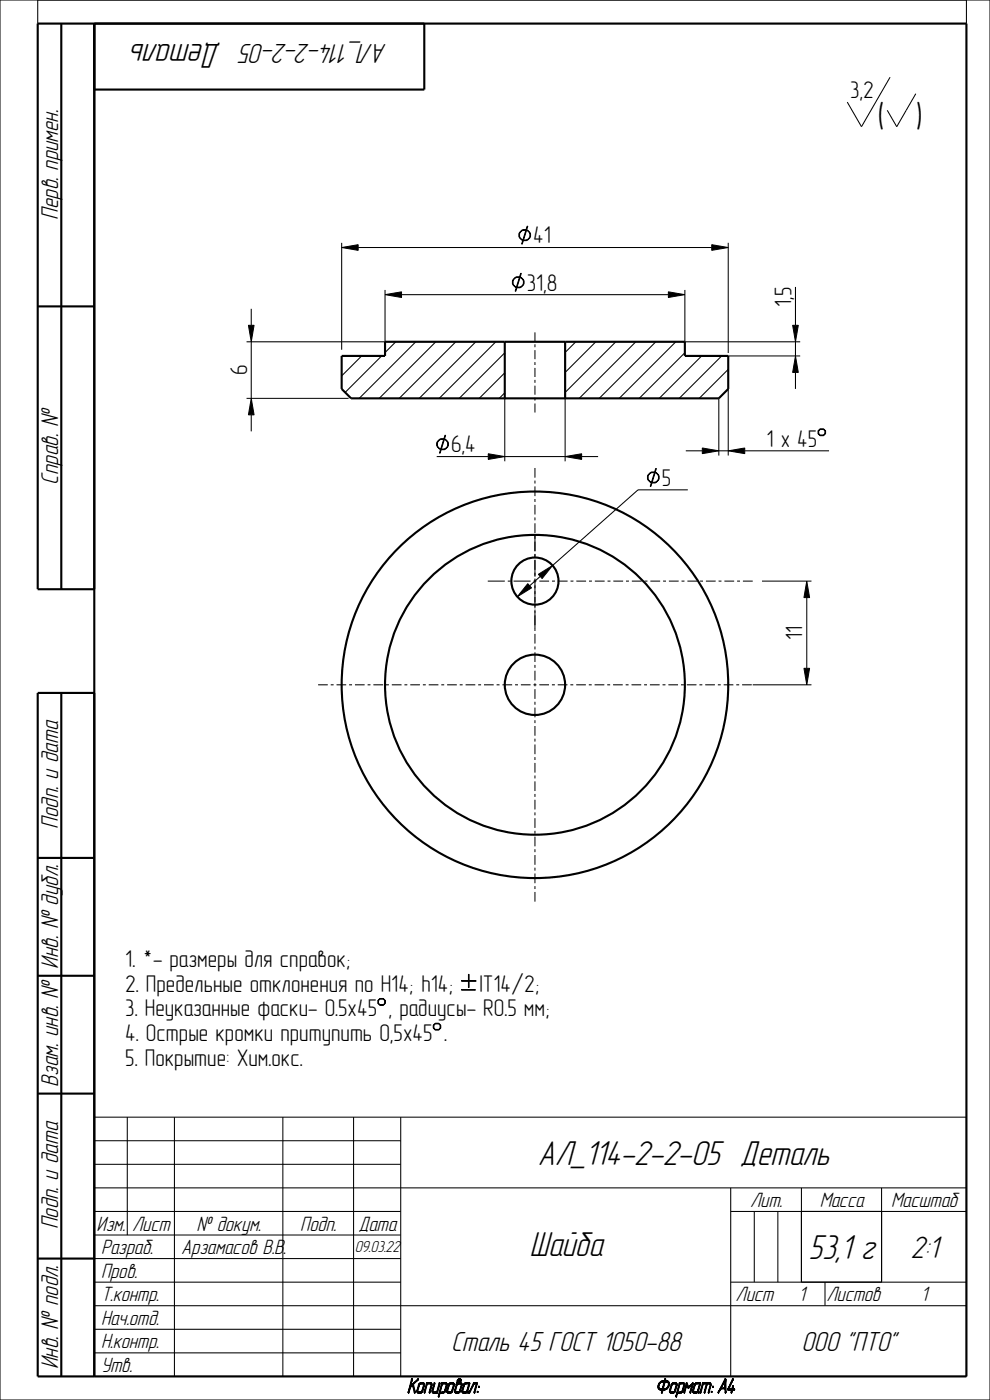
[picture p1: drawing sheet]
<svg xmlns="http://www.w3.org/2000/svg" width="210mm" height="297mm" viewBox="0 0 210 297" stroke-linecap="round" stroke-linejoin="round" font-family="sans-serif">
<g fill="#000">
<path d="M72.5 52.5l3.5-.6v1.2zM110.4 58h.2l-1.2 3.8h-.1zM110.2 49.3a1.24 1.24 0 0 1 1.7-.5 1.24 1.24 0 0 1 .5 1.7l-.4 .4-.3 .2v-.2a1.06 1.06 0 0 0 .7-1 1.06 1.06 0 0 0-.7-1h-.8a1.06 1.06 0 0 0-.7 1 1.06 1.06 0 0 0 .7 1v.2a1.21 1.21 0 0 1-.7-1.8zM110.9 50.9h.8v.2h-.8zM111.8 48h.2l-1.2 3.8h-.2zM151 51.9l3.5 .6-3.5 .6zM52.7 69h1.2l-.6 3.5zM81.7 62.5l3.5-.6v1.2zM108.8 59.3a1.24 1.24 0 0 1 1.7-.5 1.24 1.24 0 0 1 .5 1.7l-.4 .4-.3 .2v-.2a1.06 1.06 0 0 0 .8-1 1.06 1.06 0 0 0-.8-1h-.7a1.06 1.06 0 0 0-.8 1 1.06 1.06 0 0 0 .8 1v.2a1.21 1.21 0 0 1-.8-1.8zM109.6 60.9h.7v.2h-.7zM141.8 61.9l3.5 .6-3.5 .6zM168.1 69h1.2l-.6 3.5z"/>
<path d="M168.7 75.5l.6 3.5h-1.2zM53.3 84.5l.6 3.5h-1.2zM92.8 93.7a1.24 1.24 0 0 1 1.6-.5 1.24 1.24 0 0 1 .6 1.6l-.5 .5-.3 .1v-.1a1.06 1.06 0 0 0 .8-1.1 1.06 1.06 0 0 0-.8-1h-.7a1.06 1.06 0 0 0-.8 1 1.06 1.06 0 0 0 .8 1.1v.1a1.21 1.21 0 0 1-.7-1.7zM93.5 95.3h.7v.1h-.7zM94.4 92.3h.1l-1.1 3.8h-.2zM103.6 96.3l3.5 .6-3.5 .6zM119.9 96.9l3.5-.6v1.2zM139.1 99.4h.1l-1.1 3.8h-.2zM149 95l3.5 .6-3.5 .6zM154.5 95.6l3.5-.6v1.2zM174 91h.7l.4 .4v.6l-.4 .4h-.7l-.5-.4 .5 .3h.7l.3-.3v-.6l-.3-.3h-.7l-.5 .3zM173.5 91.4h.2v.6h-.2z"/>
<path d="M114.2 121.8l3-1.8-2.2 2.7zM137.9 100.3a1.23 1.23 0 0 1 1.5 .1 1.23 1.23 0 0 1 .3 1.5l-.5 .4-.3 .2v-.2a1.06 1.06 0 0 0 .8-1 1.06 1.06 0 0 0-.8-1h-.7a1.06 1.06 0 0 0-.8 1 1.06 1.06 0 0 0 .8 1v.2a1.18 1.18 0 0 1-.9-1 1.18 1.18 0 0 1 .6-1.2zM138.2 102.3h.7v.2h-.7zM112 123.8l.7 .9-3 1.9zM171.1 123.3l.6 3.5h-1.2zM170.5 141.8h1.2l-.6 3.5zM80.6 211.8h.7l.5 .5v.5l-.5 .5h-.7l-.5-.5 .5 .3h.7l.3-.3v-.5l-.3-.3h-.7l-.5 .3zM80.1 212.3h.2v.5h-.2zM92.3 217.1h.8l.4 .4v.6l-.4 .4h-.8l-.4-.4 .4 .3h.8l.3-.3v-.6l-.3-.3h-.8l-.4 .3zM91.9 217.5h.1v.6h-.1zM139.5 294.1l.3-.1v.1zM139.5 294.2l.3-.1v.2z"/>
<path d="M139.5 294.4h.3zM139.6 294l.2-.2v.2zM139.6 294.5h.3zM139.6 293.8l.3-.1zM139.6 294.6h.4zM139.7 293.6l.3-.1zM139.7 294.6h.4zM139.8 293.5l.2-.1zM139.5 294.1h.3zM139.5 294.2l.3 .1-.3 .1zM139.6 294h.2l-.3 .1zM139.6 294.5l.2-.1 .1 .1z"/>
<path d="M139.5 294.4h.3l-.2 .1zM139.6 293.8h.2l-.2 .2zM139.9 293.3h.4zM139.6 293.8l.3-.2zM139.7 293.6h.2l-.3 .2zM139.9 294.8h1.3zM139.8 293.5h.2l-.3 .1zM140 293.2h.5zM139.8 293.5l.3-.2zM139.9 293.3h.2l-.3 .2zM139.8 294.7h.5zM140.2 293.1h1.6z"/>
<path d="M140.1 294.9l.9-.1zM139.8 294.7h.7zM140.6 294.9l-.1 .5h-.2zM140.3 295.5l.2-.1zM140.3 295.5h.2zM140.4 293h1.3zM139.9 293.3l.5-.1zM140.2 294.9l.8-.1zM141.1 293.2l-.4 1.5h-.2zM139.8 294.7h.9zM140.5 292.9h1zM140.3 295.4h.2z"/>
<path d="M140.5 293.2l1.3-.1zM140.4 294.9l.6-.1zM140.4 294.9h.2l-.3 .5zM139.8 294.7h1.1zM140.6 293.2l1.2-.1zM140.6 294.9l.4-.1zM140.8 294.9l.2-.1zM141.2 292.6l-.1 .3h-.2zM140.5 292.9h.6zM140.5 292.9h.4zM140.9 294.7l.6-.1zM141 292.6h.2z"/>
<path d="M141 292.5h.2zM140.8 293.2l1-.1zM140.8 293.2h.3l-.6 1.5zM140.5 292.9h.8zM140.1 294.9l1-.1zM139.9 294.8h1.2zM141.2 294.6l.5-.1zM141 292.6h.2l-.3 .3zM141.1 293.2l.7-.1zM139.8 294.7h1.6zM139.9 294.8l1.5-.1zM141.3 293.2l.5-.1z"/>
<path d="M141.4 293.2l.4-.1 .1 .1zM141.5 294.4l.3-.1-.4 .2zM141.4 294.5l.4-.2zM140.4 293l1.1-.1zM141 294.6h.5zM141.6 294.3l.3-.1-.1 .1zM141.5 293.2h.4zM141.6 293.3h.4zM140.2 293.1l1.5-.1zM141.7 294.1l.2-.1v.2zM141.3 294.5h.4zM141.7 293.3l.3 .1z"/>
<path d="M141.7 294l.3-.2-.1 .2zM141.8 293.4l.2 .1zM141.8 293.8l.2-.1zM140 293.2l1.8-.1zM140 293.2l.2-.1h1.6zM141.8 293.6l.2-.1v.1zM141.8 293.7l.2-.1zM141.6 294.3h.2l-.3 .1zM141.7 294.1l.2 .1-.3 .1zM141.4 293.2h.5zM141.7 294h.2l-.2 .1zM141.8 293.8h.2l-.3 .2z"/>
<path d="M142.6 293.8l-.4 1.3h-.2zM142 295.2h.3zM142 295.3h.4zM141.8 293.4l.2 .1-.2 .1zM141.8 293.6h.2l-.2 .1zM141.8 293.7h.2l-.2 .1zM142 295.4l1.2-.1zM142.1 295.5l1-.1zM142.2 295.5h.8zM142 295.2l.2-.1zM142 295.1h.2l-.2 .1zM142 295.3h.3z"/>
<path d="M142.3 293.8l.3-.1zM142.3 295.5h.6zM142.3 293.7l.4-.1zM142.4 293.6h.3zM142 295.4l.8-.1zM142.5 293.5l1-.1zM142.5 293.5h1.1zM142.3 293.8h.3l-.6 1.3zM142.3 293.7h.3zM142.7 293.4h.8zM142.8 295.5h.1zM142.5 293.6l1.1-.1z"/>
<path d="M142.4 293.6h.4zM142.8 295.3l.4-.1zM142.7 293.4h.6zM142.7 293.4h.2zM142.2 295.5h.7zM143 295.2h.3zM142.1 295.5h.9zM143.1 295.2l.2-.1zM143.6 293.8l-.3 1.3h-.2zM142 295.4h1.1zM142.8 293.6l.8-.1zM143.2 293.6h.4z"/>
<path d="M142.9 295.3l.3-.1zM142.7 293.4h.7zM143.1 295.1h.2zM143.7 295.5l-.2 .8h-.1zM143.4 296.3h.1zM143.3 293.6h.3zM143.4 293.6h.2zM143.4 293.7h.2zM143.4 293.8l.2-.1zM142.6 293.4h.9zM143.4 293.6l.2 .1zM143.4 293.8h.2l-.5 1.3z"/>
<path d="M143.8 295.3h.6l-.7 .2zM143.8 295.3l-.4 1zM144 293.5h1.2zM144 293.5h1.2l-1 .1zM144.1 293.4h1zM144.1 293.4h.8zM144.2 293.6l-.4 1.7-.4 1zM144 293.5l.2 .1-.8 2.7zM143.7 295.5h.9zM144.4 295.5h.2zM143.7 295.5l.8-.2zM144.5 295.3l.4-.1z"/>
<path d="M143.7 295.5l1.1-.2zM144.6 295.2h.3zM144.7 295.2l.2-.1zM145.3 293.8l-.4 1.3h-.2zM143.7 295.5l1-.1zM144.2 293.6l1-.1zM144.9 293.6h.4zM144.7 295.2h.2zM144.1 293.4h.9zM144.7 295.1h.2zM145 293.6h.3zM145 293.7h.3z"/>
<path d="M145 293.8l.3-.1zM145.7 293.8l-.4 1.6h-.2zM145.1 295.4h.2zM145.1 295.5h.2zM145.1 295.5h.1zM145 293.6l.3 .1zM145 293.8h.3l-.6 1.3zM145.1 295.4l.2 .1zM145.6 293.4h.1zM145.5 293.5l.2-.1v.4zM145.7 293.4l.4 .8-.4-.4zM145.5 293.5l.2 .3-.6 1.6z"/>
<path d="M146.1 294.2l.6-.4-.8 .7zM145.9 294.5l.8-.7-.6 .7zM146 294.5h.1zM145.7 293.8l.4 .4-.2 .3zM145.9 294.5h.2zM147.1 293.5l-.8 1.9 .4-1.6zM147.1 293.5l-.5 1.9h-.3zM146.3 295.5l.3-.1zM146.4 295.5h.1zM146.3 295.5h.2zM146.3 295.4h.3zM146.9 293.4h.1z"/>
<path d="M147.5 293.8l-.4 1.3h-.2zM146.9 295.2h.3zM146.9 295.3h.4zM146.1 294.2l1-.8zM146.9 293.4h.1l-.9 .8zM146.1 294.2l1-.7zM147 295.5l.9-.1zM147.1 295.5l.8-.1zM146.9 295.2l.2-.1zM146.9 295.1h.2l-.2 .1zM146.9 295.3h.3zM147.2 293.8l.3-.1z"/>
<path d="M147.2 295.5h.7zM147.2 293.7l.4-.1zM147.3 293.6h.3zM146.9 295.4l.8-.1zM147.4 293.6l1.2-.1zM147.2 293.8h.3l-.6 1.3zM147.2 293.7h.3zM147.5 293.4h1.1zM147.6 293.4h1zM147.7 295.5h.2zM147.3 293.6h.4zM147.7 295.3h.6z"/>
<path d="M146.9 295.4l1.4-.1zM147.6 293.4h.9zM147.6 293.4h.2zM147.8 295.3l.4-.1zM147.8 295.3h.4zM147.1 295.5h.8zM148 295.2h.2zM148.3 293.6l.3-.1-.6 1.6zM148.6 293.5l-.4 1.6h-.2zM146.9 295.4h1.4zM148 295.4h.3zM147 295.5l1-.1z"/>
<path d="M146.9 295.4h1.1zM148.1 295.4h.2zM148.1 295.5l.2-.1zM148.1 295.5h.2zM148 295.2l.2-.1zM148 295.1h.2zM147.9 295.2h.3zM148.2 295.5h.1zM147.7 295.3h.5zM147.7 293.6l.9-.1zM149.2 293.6l-.5 1.8h-.2zM148.5 295.4h.2z"/>
<path d="M148.5 295.5h.2zM147.4 293.5l1.2-.1zM148.5 295.4l.2 .1zM149 293.5h1.8zM149 293.5h1.8l-1.6 .1zM149 293.4h1.7zM149 293.4h1.5zM149 293.5l.2 .1-.7 1.8zM150 293.6l-.4 1.8h-.2zM149.4 295.5l.2-.1zM149.4 295.5h.2zM149.4 295.5h.1z"/>
<path d="M149.4 295.4h.2zM149.2 293.6l1.6-.1zM149.8 293.6l1-.1zM149.8 293.6h.2l-.6 1.8zM150.2 295.5l.2-.1zM150.8 293.8l-.4 1.6h-.2zM150.2 295.5h.2zM150.3 295.5h.1zM150.2 295.4h.2zM150 293.6l.8-.1zM150.5 293.6h.3zM149 293.4h1.6z"/>
<path d="M150.6 293.6l.3 .1zM150.6 293.7h.3zM150.6 293.8l.3-.1zM150.6 293.8h.2l-.6 1.6zM150.8 295.3h.3zM150.9 295.2h.2zM150.9 295.3l.2-.1zM150.9 295.4l.1-.1zM150.9 295.2h.1zM150.9 295.4h.1zM150.8 295.3h.2zM150.9 295.3h.2z"/>
<path d="M151.1 294.2l.2-.1zM151.1 294.2h.2zM151.1 294.3l.2-.1zM151.2 294.1h.1zM151.2 294.3h.1zM151.1 294.3h.2zM152.9 294.7l-.6 .7zM152.9 294.7l-.4 .7h-.2zM152.3 295.5l.2-.1zM152.3 295.5h.2zM152.3 295.4h.2zM153 294.4h.8l-.9 .3z"/>
<path d="M153 294.4l-.7 1zM153.7 292.6h.3zM153.7 293l-.7 1.4-.7 1zM154 292.6l-.2 1.8-.1-1.4zM153.8 292.5h.2zM152.9 294.7l.9-.3v.3zM153.8 295.4h.2zM153.8 295.5h.2zM153.8 292.5h.1zM153.9 295.5h.1zM154 292.6l-1.7 2.8zM153.7 292.6h.3l-1.7 2.8z"/>
<path d="M153.8 295.4l.2 .1zM153.8 294.7l.2 .7h-.2zM154.4 294.7h1.4zM154.3 294.8h1.6zM154.4 294.8h1.4zM154.4 294.9l1.4-.1zM154.4 294.7h.8zM155.4 294.9l-.1 .5h-.2zM155.1 295.5l.2-.1zM155.1 295.5h.2zM155.1 295.5h.1zM155.6 294.1l-.1 .6h-.3z"/>
<path d="M154.4 294.7h1.1zM155.1 295.4h.2zM155.3 292.6h.2zM155.4 292.5h.1zM155.4 294.1h.2zM155.4 294.1l.2-.1zM155.2 294.9l.6-.1zM155.2 294.9h.2l-.3 .5zM155.4 294h.2zM155.4 292.5l.1 .1zM155.5 292.6l-.9 2.1h-.2zM155.5 292.6l-1.1 2.1z"/>
<path d="M155.3 292.6h.2l-1.1 2.1zM155.4 294.1h.2l-.4 .6zM155.4 294.9l.4-.1zM154.3 294.8h1.5z"/>
</g>
<g fill="none" stroke="#000" stroke-width=".21">
<path d="M72.5 52.5l3.5-.6v1.2zM108.8 59.3a1.24 1.24 0 0 1 1.7-.5 1.24 1.24 0 0 1 .5 1.7l-.4 .4-.3 .2v-.2a1.06 1.06 0 0 0 .8-1 1.06 1.06 0 0 0-.8-1h-.7a1.06 1.06 0 0 0-.8 1 1.06 1.06 0 0 0 .8 1v.2a1.21 1.21 0 0 1-.8-1.8zM110.2 49.3a1.24 1.24 0 0 1 1.7-.5 1.24 1.24 0 0 1 .5 1.7l-.4 .4-.3 .2v-.2a1.06 1.06 0 0 0 .7-1 1.06 1.06 0 0 0-.7-1h-.8a1.06 1.06 0 0 0-.7 1 1.06 1.06 0 0 0 .7 1v.2a1.21 1.21 0 0 1-.7-1.8zM110.4 58h.2l-1.2 3.8h-.1zM110.9 50.9h.8v.2h-.8zM111.8 48h.2l-1.2 3.8h-.2zM151 51.9l3.5 .6-3.5 .6zM52.7 69h1.2l-.6 3.5zM81.7 62.5l3.5-.6v1.2zM109.6 60.9h.7v.2h-.7zM141.8 61.9l3.5 .6-3.5 .6zM168.1 69h1.2l-.6 3.5z"/>
<path d="M168.7 75.5l.6 3.5h-1.2zM53.3 84.5l.6 3.5h-1.2zM92.8 93.7a1.24 1.24 0 0 1 1.6-.5 1.24 1.24 0 0 1 .6 1.6l-.5 .5-.3 .1v-.1a1.06 1.06 0 0 0 .8-1.1 1.06 1.06 0 0 0-.8-1h-.7a1.06 1.06 0 0 0-.8 1 1.06 1.06 0 0 0 .8 1.1v.1a1.21 1.21 0 0 1-.7-1.7zM93.5 95.3h.7v.1h-.7zM94.4 92.3h.1l-1.1 3.8h-.2zM103.6 96.3l3.5 .6-3.5 .6zM119.9 96.9l3.5-.6v1.2zM139.1 99.4h.1l-1.1 3.8h-.2zM149 95l3.5 .6-3.5 .6zM154.5 95.6l3.5-.6v1.2zM173.5 91.4h.2v.6h-.2zM174 91h.7l.4 .4v.6l-.4 .4h-.7l-.5-.4 .5 .3h.7l.3-.3v-.6l-.3-.3h-.7l-.5 .3z"/>
<path d="M137.9 100.3a1.23 1.23 0 0 1 1.5 .1 1.23 1.23 0 0 1 .3 1.5l-.5 .4-.3 .2v-.2a1.06 1.06 0 0 0 .8-1 1.06 1.06 0 0 0-.8-1h-.7a1.06 1.06 0 0 0-.8 1 1.06 1.06 0 0 0 .8 1v.2a1.18 1.18 0 0 1-.9-1 1.18 1.18 0 0 1 .6-1.2zM138.2 102.3h.7v.2h-.7zM112 123.8l.7 .9-3 1.9zM114.2 121.8l3-1.8-2.2 2.7zM171.1 123.3l.6 3.5h-1.2zM170.5 141.8h1.2l-.6 3.5zM80.1 212.3h.2v.5h-.2zM80.6 211.8h.7l.5 .5v.5l-.5 .5h-.7l-.5-.5 .5 .3h.7l.3-.3v-.5l-.3-.3h-.7l-.5 .3zM91.9 217.5h.1v.6h-.1zM92.3 217.1h.8l.4 .4v.6l-.4 .4h-.8l-.4-.4 .4 .3h.8l.3-.3v-.6l-.3-.3h-.8l-.4 .3zM97.9 208h3.1v.2h-3.1zM97.9 209.9h2.9v.2h-2.9z"/>
<path d="M97.9 208.1h3.1M97.9 210h2.9M99.4 206.7h.1v2.8h-.1zM99.4 206.7v2.8M139.5 294.1l.3-.1v.1zM139.5 294.1h.3zM139.5 294.2l.3-.1v.2zM139.5 294.2l.3 .1-.3 .1zM139.5 294.4h.3zM139.5 294.4h.3l-.2 .1zM139.6 294l.2-.2v.2zM139.6 294h.2l-.3 .1z"/>
<path d="M139.6 294.5l.2-.1 .1 .1zM139.6 294.5h.3zM139.6 293.8l.3-.2zM139.6 293.8l.3-.1zM139.6 293.8h.2l-.2 .2zM139.6 294.6h.4zM139.7 293.6l.3-.1zM139.7 293.6h.2l-.3 .2zM139.7 294.6h.4zM139.8 293.5l.3-.2zM139.8 293.5l.2-.1zM139.8 293.5h.2l-.3 .1z"/>
<path d="M139.8 294.7h1.1zM139.8 294.7h.9zM139.8 294.7h.7zM139.8 294.7h.5zM139.8 294.7h1.6zM139.9 293.3l.5-.1zM139.9 293.3h.4zM139.9 293.3h.2l-.3 .2zM139.9 294.8l1.5-.1zM139.9 294.8h1.3zM139.9 294.8h1.2zM140 293.2l1.8-.1z"/>
<path d="M140 293.2l.2-.1h1.6zM140 293.2h.5zM140.1 294.9l1-.1zM140.1 294.9l.9-.1zM140.2 293.1l1.5-.1zM140.2 293.1h1.6zM140.2 294.9l.8-.1zM140.3 295.4h.2zM140.3 295.5l.2-.1zM140.3 295.5h.2zM140.4 293l1.1-.1zM140.4 293h1.3z"/>
<path d="M140.4 295.5h.1M140.4 294.9l.6-.1zM140.4 294.9h.2l-.3 .5zM140.5 292.9h.8zM140.5 292.9h.6zM140.5 292.9h.4zM140.5 292.9h1zM140.5 293.2l1.3-.1zM140.6 293.2l1.2-.1zM140.6 294.9l.4-.1zM140.6 294.9l-.1 .5h-.2zM140.8 293.2l1-.1z"/>
<path d="M140.8 293.2h.3l-.6 1.5zM140.8 294.9l.2-.1zM140.9 294.7l.6-.1zM141 292.6h.2zM141 292.6h.2l-.3 .3zM141 292.5h.2zM141.1 292.5h.1M141 294.6h.5zM141.1 293.2l.7-.1zM141.1 293.2l-.4 1.5h-.2zM141.2 294.6l.5-.1zM141.2 292.6l-.1 .3h-.2z"/>
<path d="M141.3 294.5h.4zM141.3 293.2l.5-.1zM141.4 293.2l.4-.1 .1 .1zM141.4 293.2h.5zM141.4 294.5l.4-.2zM141.5 294.4l.3-.1-.4 .2zM141.5 293.2h.4zM141.6 294.3l.3-.1-.1 .1zM141.6 294.3h.2l-.3 .1zM141.6 293.3h.4zM141.7 294.1l.2-.1v.2zM141.7 294.1l.2 .1-.3 .1z"/>
<path d="M141.7 293.3l.3 .1zM141.7 294l.3-.2-.1 .2zM141.7 294h.2l-.2 .1zM141.8 293.4l.2 .1zM141.8 293.4l.2 .1-.2 .1zM141.8 293.8l.2-.1zM141.8 293.8h.2l-.3 .2zM141.8 293.6l.2-.1v.1zM141.8 293.6h.2l-.2 .1zM141.8 293.7l.2-.1zM141.8 293.7h.2l-.2 .1zM142 295.2l.2-.1z"/>
<path d="M142 295.1h.2l-.2 .1zM142 295.2h.3zM142 295.3h.3zM142 295.3h.4zM142 295.4l1.2-.1zM142 295.4l.8-.1zM142 295.4h1.1zM142.1 295.5l1-.1zM142.1 295.5h.9zM142.2 295.5h.8zM142.2 295.5h.7zM142.3 295.5h.6z"/>
<path d="M142.3 293.8l.3-.1zM142.3 293.8h.3l-.6 1.3zM142.3 293.7l.4-.1zM142.3 293.7h.3zM142.4 293.6h.4zM142.4 293.6h.3zM142.5 293.6l1.1-.1zM142.5 293.5l1-.1zM142.5 293.5h1.1zM142.6 293.8l-.4 1.3h-.2zM142.6 293.4h.9zM142.7 293.4h.7z"/>
<path d="M142.7 293.4h.6zM142.7 293.4h.2zM142.7 293.4h.8zM142.8 295.5h.1zM142.8 293.6l.8-.1zM142.8 295.3l.4-.1zM142.9 295.3l.3-.1zM143 295.2h.3zM143.1 295.2l.2-.1zM143.1 295.1h.2zM143.2 293.6h.4zM143.3 293.6h.3z"/>
<path d="M143.4 296.3h.1zM143.4 293.6h.2zM143.4 293.6l.2 .1zM143.4 293.7h.2zM143.4 293.8l.2-.1zM143.4 293.8h.2l-.5 1.3zM143.5 296.3h.1M143.6 293.8l-.3 1.3h-.2zM143.7 295.5h.9zM143.7 295.5l1-.1zM143.7 295.5l1.1-.2zM143.7 295.5l.8-.2z"/>
<path d="M143.7 295.5l-.2 .8h-.1zM143.8 295.3h.6l-.7 .2zM143.8 295.3l-.4 1zM144 293.5h1.2zM144 293.5h1.2l-1 .1zM144 293.5l.2 .1-.8 2.7zM144.1 293.4h1zM144.1 293.4h.9zM144.1 293.4h.8zM144.2 293.4h.1M144.2 293.6l1-.1zM144.2 293.6l-.4 1.7-.4 1z"/>
<path d="M144.4 295.5h.2zM144.5 295.3l.4-.1zM144.6 295.2h.3zM144.7 295.2l.2-.1zM144.7 295.2h.2zM144.7 295.1h.2zM144.9 293.6h.4zM145 293.6h.3zM145 293.6l.3 .1zM145 293.7h.3zM145 293.8l.3-.1zM145 293.8h.3l-.6 1.3z"/>
<path d="M145.1 295.4h.2zM145.1 295.4l.2 .1zM145.1 295.5h.2zM145.1 295.5h.1zM145.1 295.5h.1M145.3 293.8l-.4 1.3h-.2zM145.5 293.5l.2-.1v.4zM145.5 293.5l.2 .3-.6 1.6zM145.6 293.4h.1zM145.6 293.4h.1M145.7 293.8l.4 .4-.2 .3zM145.7 293.8l-.4 1.6h-.2z"/>
<path d="M145.7 293.4l.4 .8-.4-.4zM145.9 294.5l.8-.7-.6 .7zM145.9 294.5h.2zM146 294.5h.1zM146.1 294.5h.1M146.1 294.2l1-.7zM146.1 294.2l1-.8zM146.1 294.2l.6-.4-.8 .7zM146.3 295.4h.3zM146.3 295.5l.3-.1zM146.3 295.5h.2zM146.4 295.5h.1z"/>
<path d="M146.4 295.5h.1M146.9 293.4h.1zM146.9 293.4h.1l-.9 .8zM146.9 295.2l.2-.1zM146.9 295.1h.2l-.2 .1zM146.9 295.2h.3zM146.9 295.3h.3zM146.9 295.3h.4zM146.9 293.4h.1M146.9 295.4l1.4-.1zM146.9 295.4l.8-.1zM146.9 295.4h1.4z"/>
<path d="M146.9 295.4h1.1zM147 295.5l1-.1zM147 295.5l.9-.1zM147.1 293.5l-.8 1.9 .4-1.6zM147.1 293.5l-.5 1.9h-.3zM147.1 295.5l.8-.1zM147.1 295.5h.8zM147.2 295.5h.7zM147.2 293.8l.3-.1zM147.2 293.8h.3l-.6 1.3zM147.2 293.7l.4-.1zM147.2 293.7h.3z"/>
<path d="M147.3 293.6h.4zM147.3 293.6h.3zM147.4 293.6l1.2-.1zM147.4 293.5l1.2-.1zM147.5 293.8l-.4 1.3h-.2zM147.5 293.4h1.1zM147.6 293.4h1zM147.6 293.4h.9zM147.6 293.4h.2zM147.7 295.5h.2zM147.7 293.6l.9-.1zM147.7 295.3h.5z"/>
<path d="M147.7 295.3h.6zM147.8 295.3l.4-.1zM147.8 295.3h.4zM147.9 295.2h.3zM148 295.2l.2-.1zM148 295.2h.2zM148 295.1h.2zM148 295.4h.3zM148.1 295.4h.2zM148.1 295.5l.2-.1zM148.1 295.5h.2zM148.2 295.5h.1z"/>
<path d="M148.2 295.5h.1M148.3 293.6l.3-.1-.6 1.6zM148.5 295.4h.2zM148.5 295.4l.2 .1zM148.5 295.5h.2zM148.6 295.5h.1M148.6 293.5l-.4 1.6h-.2zM149 293.5h1.8zM149 293.5h1.8l-1.6 .1zM149 293.5l.2 .1-.7 1.8zM149 293.4h1.7zM149 293.4h1.6z"/>
<path d="M149 293.4h1.5zM149.1 293.4h.1M149.2 293.6l1.6-.1zM149.2 293.6l-.5 1.8h-.2zM149.4 295.4h.2zM149.4 295.5l.2-.1zM149.4 295.5h.2zM149.4 295.5h.1zM149.4 295.5h.1M149.8 293.6l1-.1zM149.8 293.6h.2l-.6 1.8zM150 293.6l.8-.1z"/>
<path d="M150 293.6l-.4 1.8h-.2zM150.2 295.5l.2-.1zM150.2 295.5h.2zM150.2 295.4h.2zM150.3 295.5h.1zM150.3 295.5h.1M150.5 293.6h.3zM150.6 293.6l.3 .1zM150.6 293.7h.3zM150.6 293.8l.3-.1zM150.6 293.8h.2l-.6 1.6zM150.8 293.8l-.4 1.6h-.2z"/>
<path d="M150.8 295.3h.3zM150.8 295.3h.2zM150.9 295.2h.2zM150.9 295.3l.2-.1zM150.9 295.3h.2zM150.9 295.4l.1-.1zM150.9 295.4h.1zM150.9 295.2h.1zM151 295.2h.1M150.9 295.4h.1M151.1 294.2l.2-.1zM151.1 294.2h.2z"/>
<path d="M151.1 294.3l.2-.1zM151.1 294.3h.2zM151.2 294.1h.1zM151.3 294.1h.1M151.2 294.3h.1zM151.2 294.3h.1M152.3 295.4h.2zM152.3 295.5l.2-.1zM152.3 295.4h.1M152.3 295.5h.2zM152.4 295.5h.1M152.9 294.7l.9-.3v.3z"/>
<path d="M152.9 294.7l-.6 .7zM152.9 294.7l-.4 .7h-.2zM153 294.4h.8l-.9 .3zM153 294.4l-.7 1zM153.7 292.6h.3zM153.7 293l-.7 1.4-.7 1zM153.7 292.6h.3l-1.7 2.8zM153.8 292.5h.2zM153.8 295.4h.2zM153.8 294.7l.2 .7h-.2zM153.8 295.4l.2 .1zM153.8 292.5h.1z"/>
<path d="M153.9 292.5h.1M153.8 295.5h.2zM153.9 295.5h.1zM153.9 292.6v2.1M153.9 295.5h.1M154 292.6l-1.7 2.8zM154 292.6l-.2 1.8-.1-1.4zM154 292.6l-.2 2.1zM154 292.6v2.8l-.2-.7zM154.3 294.8h1.6zM154.3 294.8h1.5zM154.4 294.7h1.4z"/>
<path d="M154.4 294.7h1.1zM154.4 294.7h.8zM154.4 294.8h1.4zM154.4 294.9l1.4-.1zM155.1 295.4h.2zM155.1 295.5l.2-.1zM155.1 295.5h.2zM155.1 295.5h.1zM155.1 295.5h.1M155.2 294.9l.6-.1zM155.2 294.9h.2l-.3 .5zM155.3 292.6h.2z"/>
<path d="M155.3 292.6h.2l-1.1 2.1zM155.4 292.5h.1zM155.4 292.5l.1 .1zM155.4 294.1h.2zM155.4 294.1h.2l-.4 .6zM155.4 294.1l.2-.1zM155.4 294.9l.4-.1zM155.4 294.9l-.1 .5h-.2zM155.4 294h.2zM155.5 294h.1M155.5 292.6l-.9 2.1h-.2zM155.5 292.6l-1.1 2.1z"/>
<path d="M155.6 294.1l-.1 .6h-.3zM155.7 294.9h.1"/>
</g>
<path d="M153.9 292.6v2.8" fill="none" stroke="#000" stroke-width=".23"/>
<g fill="none" stroke="#000" stroke-width=".45">
<path d="M13 5v120M20 5v287M90 5v14h-70M8 65h12M72.5 75.5h9.2v-3h25.4v12h-32.6l-2-2zM119.9 72.5h25.4v3h9.2v7l-2 2h-32.6zM20 125h-12v-120h197v287h-197v-145h12M13 147v145M8 182h12M8 207h12M8 232h12M8 267h12"/>
<circle cx="113.5" cy="123.3" r="5"/>
<circle cx="113.5" cy="145.3" r="41"/>
<circle cx="113.5" cy="145.3" r="31.8"/>
</g>
<g fill="none" stroke="#000" stroke-width=".22">
<path d="M8 0v5h197v-5M0 0h210v297h-210zM188.8 16.4l-6.1 10.5-3-5.2M194.3 19.9l-4.1 7-2-3.5M72.5 51.5v22.7M76 52.5h75M154.5 51.5v23.4M53.3 65.5v3.5M53.3 72.5v12M76.7 75.5l-4.2 4.2M81 75.5l-7.8 7.7M81.7 61.5v11h-29.4"/>
<path d="M84 72.5l-2.3 2.3M85.2 62.5h56.6M88.2 72.5l-12 12M92.4 72.5l-12 12M96.7 72.5l-12 12M100.9 72.5l-12 12M105.2 72.5l-12 12M107.1 74.8l-9.7 9.7M107.1 79.1l-5.4 5.4M122.1 72.5l-2.2 2.3M126.4 72.5l-6.5 6.5M130.6 72.5l-10.7 10.8"/>
<path d="M134.9 72.5l-12 12M139.1 72.5l-12 12M143.3 72.5l-12 12M145.3 61.5v11h24.4M145.3 74.8l-9.7 9.7M148.8 75.5l-9 9M153.1 75.5l-9 9M154.5 75.5h15.2M154.5 78.4l-6.2 6.1M168.7 60.9v8.1M168.7 72.5v3M168.7 79v3.5"/>
<path d="M52.3 84.5h21.6M53.3 88v3.5M92.6 96.9h11M107.1 96.9h12.8M107.1 84.5v13.4M107.1 83.3l-1.2 1.2M119.9 84.5v13.4M123.4 96.9h3.5M145.5 95.6h3.5M152.5 95.6h2M152.5 84.5v12.1M154.5 82.5v14.1"/>
<path d="M158 95.6h17.9M113.5 113.3v3.6M113.5 117.5v.6M113.5 118.7v3.7M145.9 103.9h-10.6l-18.1 16.1M103.5 123.3h3.6M107.7 123.3h.6M108.9 123.3h3.6M113.2 123.3h.6M113.5 123v.6M113.5 124.2v3.6M113.5 128.4v.6"/>
<path d="M113.5 129.7v3.6M114.4 123.3h2.1M114.6 122.3l-2.2 2M117.1 123.3h.6M118.3 123.3h2.1M121 123.3h.6M122.3 123.3h2M124.9 123.3h.7M126.2 123.3h2.1M128.9 123.3h.6M130.1 123.3h2.1M132.8 123.3h.6"/>
<path d="M134 123.3h2.1M136.7 123.3h.6M138 123.3h2M140.6 123.3h.7M141.9 123.3h2.1M144.6 123.3h.6M145.8 123.3h2.1M148.5 123.3h.6M149.7 123.3h2.1M152.4 123.3h.6M153.7 123.3h2M156.4 123.3h.6"/>
<path d="M157.6 123.3h2.1M161.6 123.3h10.5M171.1 126.8v15M159.7 145.3h12.4M20 237h185v55h-185zM27 237v25M37 237v55M60 237v55M75 237v55M85 237v55M20 242h65M20 247h65"/>
<path d="M20 252h185M20 257h65M155 257h50M155 252v40M160 257v15M165 257v15M170 252v20M187 252v20M20 262h65M20 267h65M20 272h65M20 277h185"/>
<path d="M155 272h50M175 272v5M20 282h65M20 287h65"/>
</g>
<!-- layer: AXES -->
<g fill="none" stroke="#000" stroke-width=".45">
<path d="M107.1 72.5h12.8M107.1 84.5h12.8"/>
<circle cx="113.5" cy="145.3" r="6.4"/>
</g>
<g fill="none" stroke="#000" stroke-width=".22">
<path d="M113.5 70.5v1.9M113.5 73v.7M113.5 74.3v1.9M113.5 76.8v.6M113.5 78.1v1.9M113.5 80.6v.6M113.5 81.8v1.9M113.5 84.4v.6M113.5 85.6v1.9M113.5 99.3v2M113.5 102v.6M113.5 103.2v2"/>
<path d="M113.5 105.9v.6M113.5 107.1v2.1M113.5 109.8v.6M113.5 111v2.1M113.5 113.7v.6M113.5 114.9v2.1M113.5 117.6v.6M113.5 118.8v2.1M113.5 121.5v.6M113.5 122.7v2.1M113.5 125.4v.6M113.5 126.7v2"/>
<path d="M113.5 129.3v.6M113.5 130.6v2M113.5 133.2v.7M113.5 134.5v2M113.5 137.1v.7M113.5 138.4v2M67.5 145.3h2M70.1 145.3h.7M71.4 145.3h2M74.1 145.3h.6M75.3 145.3h2.1M78 145.3h.6"/>
<path d="M79.2 145.3h2.1M81.9 145.3h.6M83.1 145.3h2.1M85.8 145.3h.6M87 145.3h2.1M89.7 145.3h.6M90.9 145.3h2.1M93.6 145.3h.6M94.8 145.3h2.1M97.5 145.3h.6M98.8 145.3h2M101.4 145.3h.7"/>
<path d="M102.7 145.3h2M105.3 145.3h.7M106.6 145.3h2M109.3 145.3h.6M110.5 145.3h2M113.2 145.3h.6M113.5 141.1v.6M113.5 142.3v2.1M113.5 145v.6M113.5 146.2v2.1M113.5 148.9v.6M113.5 150.1v2.1"/>
<path d="M113.5 152.8v.6M113.5 154v2.1M113.5 156.7v.6M113.5 157.9v2.1M114.4 145.3h2.1M117.1 145.3h.6M118.3 145.3h2.1M121 145.3h.6M122.2 145.3h2.1M124.9 145.3h.6M126.1 145.3h2.1M128.8 145.3h.6"/>
<path d="M130 145.3h2.1M132.7 145.3h.6M134 145.3h2M136.6 145.3h.6M137.9 145.3h2M140.5 145.3h.7M141.8 145.3h2M144.4 145.3h.7M145.7 145.3h2M148.4 145.3h.6M149.6 145.3h2.1M152.3 145.3h.6"/>
<path d="M153.5 145.3h2.1M156.2 145.3h.6M157.4 145.3h2.1M113.5 160.6v.6M113.5 161.8v2.1M113.5 164.5v.6M113.5 165.8v2M113.5 168.4v.6M113.5 169.7v2M113.5 172.3v.7M113.5 173.6v2M113.5 176.3v.6"/>
<path d="M113.5 177.5v2M113.5 180.2v.6M113.5 181.4v2.1M113.5 184.1v.6M113.5 185.3v2.1M113.5 188v.6M113.5 189.2v2.1"/>
</g>
<g font-size="7.6">
<text x="46.9" y="9.4" transform="rotate(-180 46.9 9.4)">Деталь</text>
<text x="114.1" y="247.1">АЛ_114-2-2-05 Деталь</text>
<text x="112.3" y="266.4">Шайба</text>
<text x="171.5" y="267.1">53,1 г</text>
</g>
<g font-size="7.5">
<text x="186.2" y="27.1">(</text>
<text x="194.2" y="27.1">)</text>
</g>
<text font-size="6.8" x="193.1" y="266.8">2:1</text>
<g font-size="6.1">
<text x="82" y="9.4" transform="rotate(-180 82 9.4)">АЛ_114-2-2-05</text>
<text x="95.7" y="286.6">Сталь 45 ГОСТ 1050-88</text>
<text x="170" y="286.6">ООО &quot;ПТО&quot;</text>
</g>
<g font-size="5.3">
<text x="12.3" y="46.6" transform="rotate(-90 12.3 46.6)">Перв. примен.</text>
<text x="12.3" y="102.8" transform="rotate(-90 12.3 102.8)">Справ. №</text>
<text x="12.3" y="175.8" transform="rotate(-90 12.3 175.8)">Подп. и дата</text>
<text x="12.3" y="205.5" transform="rotate(-90 12.3 205.5)">Инв. № дубл.</text>
<text x="12.3" y="230.6" transform="rotate(-90 12.3 230.6)">Взам. инв. №</text>
<text x="12.3" y="260.8" transform="rotate(-90 12.3 260.8)">Подп. и дата</text>
<text x="12.3" y="290.5" transform="rotate(-90 12.3 290.5)">Инв. № подл.</text>
</g>
<g font-size="5.1">
<text x="180.4" y="20.8">3,2</text>
<text x="113.1" y="51.6">41</text>
<text x="111.8" y="61.6">31,8</text>
<text x="167.9" y="65.1" transform="rotate(-90 167.9 65.1)">1,5</text>
<text x="52.4" y="79.6" transform="rotate(-90 52.4 79.6)">6</text>
<text x="95.7" y="96">6,4</text>
<text x="162.6" y="94.8">1 х 45</text>
<text x="140.4" y="103">5</text>
<text x="170.3" y="135.8" transform="rotate(-90 170.3 135.8)">11</text>
<text x="26.6" y="205.1">1. *- размеры для справок;</text>
<text x="26.6" y="210.4">2. Предельные отклонения по H14; h14;</text>
<text x="26.6" y="215.6">3. Неуказанные фаски- 0.5х45 , радиусы- R0.5 мм;</text>
<text x="101.7" y="210.4">IT14/2;</text>
<text x="26.6" y="220.9">4. Острые кромки притупить 0,5х45 .</text>
<text x="26.6" y="226.1">5. Покрытие: Хим.окс.</text>
</g>
<g font-size="4.5">
<text x="159.1" y="256.1">Лит.</text>
<text x="173.9" y="256.1">Масса</text>
<text x="189" y="256.1">Масштаб</text>
<text x="20.5" y="261.1">Изм.</text>
<text x="28" y="261.1">Лист</text>
<text x="41.7" y="261.1">№ докум.</text>
<text x="63.7" y="261.1">Подп.</text>
<text x="76" y="261.1">Дата</text>
<text x="21.4" y="266.1">Pазраб.</text>
<text x="38.4" y="266.1">Арзамасов В.В.</text>
<text x="21.4" y="271.1">Пров.</text>
<text x="21.4" y="281.1">Нач.отд.</text>
<text x="21.4" y="276.1">Т.контр.</text>
<text x="156" y="276.1">Лист</text>
<text x="169.4" y="276.1">1</text>
<text x="175.3" y="276.1">Листов</text>
<text x="195.4" y="276.1">1</text>
<text x="21.4" y="286.1">Н.контр.</text>
<text x="21.4" y="291.1">Утв.</text>
</g>
<text font-size="4.4" x="86.5" y="295.5">Копировал:</text>
<text font-size="3.5" x="75.2" y="265.7">09.03.22</text>
</svg>
